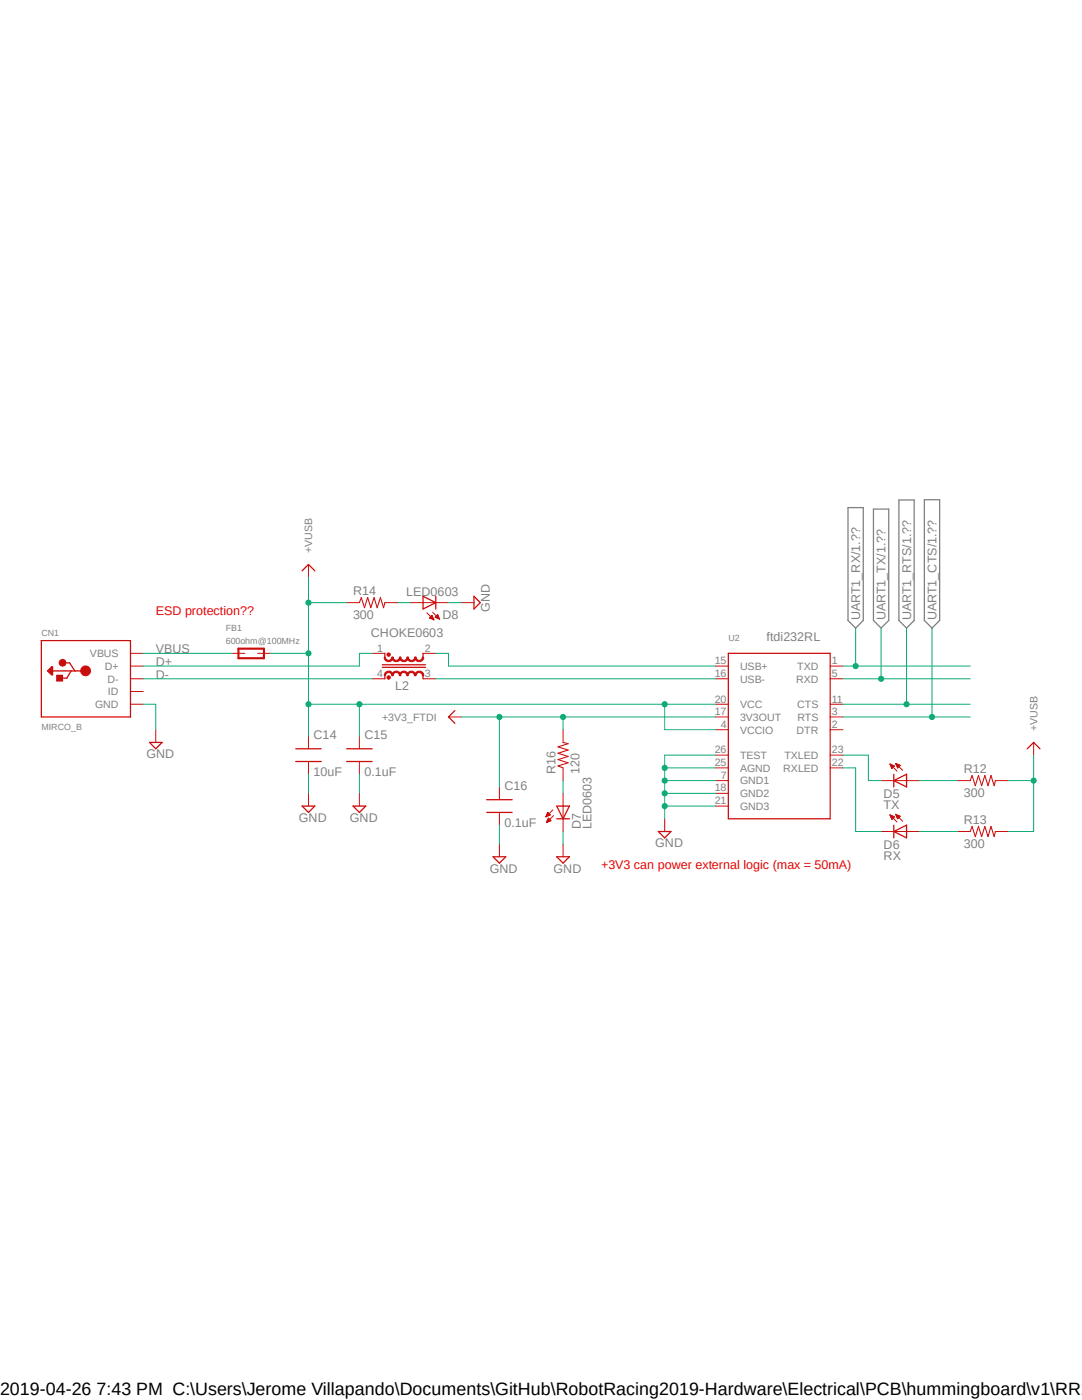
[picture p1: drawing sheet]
<svg xmlns="http://www.w3.org/2000/svg" width="216mm" height="279mm" viewBox="0 0 216 279" stroke-linecap="round" stroke-linejoin="round" font-family="sans-serif">
<path d="M7.7 99.5l200.5 75.3M208.2 99.5l-200.5 75.3" fill="none" stroke="#fff" stroke-width=".2"/>
<path d="M179.4 99.8h3v24l-1.5 1.5-1.5-1.5zM184.4 99.7h3.1v24.1l-1.5 1.5-1.6-1.5zM169.2 101.3h3.1v22.5l-1.6 1.5-1.5-1.5zM174.3 101.6h3v22.2l-1.5 1.5-1.5-1.5z" fill="none" stroke="#808080" stroke-width=".25"/>
<g fill="none" stroke="#c90d0c" stroke-width=".25">
<path d="M84.4 119l2.6 1.3-2.6 1.2zM87 119v2.5M76.3 133.2h8.6M76.3 132.7h8.6M145.3 130.4h20.4v33h-20.4zM59 149.4h5.1M59 152h5.1M69.2 149.4h5.1M69.2 152h5.1M97.1 159.6h5.1M178.4 155.8l2.5-1.3v2.6zM178.4 154.5v2.6"/>
<path d="M97.1 162.1h5.1M111.1 163.4h2.5M111.1 160.9h2.5l-1.2 2.5zM178.4 164.7v2.5M178.4 165.9l2.5-1.2v2.5z"/>
</g>
<g fill="none" stroke="#c90d0c" stroke-width=".2">
<path d="M46.3 130.4h2.6M51.4 130.4h2.5M69.2 120.3h2.5M76.8 120.3h2.5M81.9 120.3h7.6M85.2 122.3l1.4 1.4M85.7 123.3l.9 .4M85.7 123.3l.5-.5 .4 .9M85.7 123.3h.7M85.8 123.2h.6M85.9 123.1h.4M85.9 123.4h.5"/>
<path d="M86 122.9h.2M86.1 123.5h.4M86.1 122.9h.1M86.3 122.2l1.4 1.4M86.3 123.6h.2M86.5 123.7h.1M86.9 123.1h.6M86.9 123.2h.6M87 123.1h.5M87 122.9h.5M87.1 123.3h.5M87.1 122.9h.3"/>
<path d="M87.2 122.8h.2M87.3 122.7h.1M87.3 122.7l-.5 .5 .9 .4M87.3 123.4h.3M87.3 122.7l.4 .9M87.5 123.5h.2M142.8 132.9h2.5M142.8 135.5h2.5M165.7 132.9h2.5M165.7 135.5h2.5M61.6 146.9v2.5M61.6 152v2.5"/>
<path d="M71.7 146.9v2.5M71.7 152v2.5M99.7 157.1v2.5M112.4 158.3v7.6M142.8 140.5h2.5M142.8 143.1h2.5M142.8 145.6h2.5M142.8 150.7h2.5M142.8 153.2h2.5M142.8 155.8h2.5M142.8 158.3h2.5M165.7 140.5h2.5"/>
<path d="M165.7 143.1h2.5M165.7 145.6h2.5M165.7 150.7h2.5M165.7 153.2h2.5M175.8 155.8h7.6M177.6 152.5l1.4 1.4M177.6 152.5h.1M177.6 152.5l.9 .4-.5 .5zM177.6 152.6h.3M177.7 152.7h.4M177.7 152.8h.6M177.8 152.9h.6"/>
<path d="M177.8 153h.5M177.8 153h.6M177.8 153.1h.4M177.9 153.2h.2M177.9 153.3h.1M178.7 152.4l1.4 1.4M178.7 152.4l.9 .3-.5 .5M178.7 152.4l.4 .8M178.7 152.4h.2M178.8 152.5h.3M178.8 152.6h.5M178.9 152.7h.6"/>
<path d="M178.9 152.8h.7M178.9 152.9h.6M179 153h.4M179 153h.3M179.1 153.1h.1M179.1 153.2l.1 .1M191.1 155.8h2.5M198.6 155.8h2.6M99.7 162.1v2.6M108.9 163h.1M109 162.9h.1M109 162.8h.3"/>
<path d="M109 162.7h.6M109.1 162.6h.7M109.1 164.1v.1M109.1 162.6h.6M109.1 164h.2M109.1 164h.4M109.1 162.5h.5M109.1 163.9h.6M109.2 162.4h.3M109.2 163.8h.7M109.2 162.3h.2M109.2 163.7h.7"/>
<path d="M109.3 162.2h.1M109.3 163.6h.5M109.3 162.1l.5 .5-.9 .4zM109.3 163.5h.4M109.3 163.4h.3M109.4 163.4h.1M109.4 163.3l.5 .5-.8 .4zM110.3 161.6l-1.4 1.4M110.4 162.8l-1.3 1.4M142.8 160.9h2.5M175.8 165.9h7.6M177.6 162.6l1.4 1.4"/>
<path d="M177.6 162.6l.9 .4-.5 .5zM177.6 162.7h.2M177.7 162.8h.3M177.7 163h.7M177.7 162.9h.5M177.8 163.1h.6M177.8 163.2h.5M177.8 163.3h.4M177.9 163.4h.2M178.7 162.5l1.4 1.4M178.7 162.5l.9 .4-.5 .5zM178.7 162.6h.1"/>
<path d="M178.8 162.6h.2M178.8 162.7h.4M178.9 162.8h.6M178.9 162.9h.7M178.9 163h.6M179 163.2h.3M179 163.1h.4M179 163.3h.2M179.1 163.4h.1M191.1 165.9h2.5M198.6 165.9h2.6"/>
</g>
<path d="M71.7 120.3l.4-1 .6 2 .7-2 .6 2 .6-2 .7 2 .6-2 .6 2 .3-1M193.6 155.8l.4-1 .6 2 .6-2 .7 2 .6-2 .6 2 .6-2 .7 2 .2-1M193.6 165.9l.4-1 .6 2.1 .6-2.1 .7 2.1 .6-2.1 .6 2.1 .6-2.1 .7 2.1 .2-1.1" fill="none" stroke="#c90d0c" stroke-width=".21"/>
<path d="M47.6 129.5h5.1v1.9h-5.1z" fill="none" stroke="#c90d0c" stroke-width=".42"/>
<path d="M76.7 131.1h.2a.64 .64 0 0 0 .7 .7 .64 .64 0 0 0 .6-.7h.2a.89 .89 0 0 1-.8 1 .89 .89 0 0 1-.9-1z" fill-rule="evenodd" fill="#c90d0c"/>
<path d="M76.7 131.1h.2a.64 .64 0 0 0 .7 .7 .64 .64 0 0 0 .6-.7h.2a.89 .89 0 0 1-.8 1 .89 .89 0 0 1-.9-1z" fill="none" stroke="#c90d0c" stroke-width=".2"/>
<path d="M78.2 131.1h.2a.64 .64 0 0 0 .7 .7 .64 .64 0 0 0 .6-.7h.3a.89 .89 0 0 1-.9 1 .89 .89 0 0 1-.9-1z" fill-rule="evenodd" fill="#c90d0c"/>
<path d="M78.2 131.1h.2a.64 .64 0 0 0 .7 .7 .64 .64 0 0 0 .6-.7h.3a.89 .89 0 0 1-.9 1 .89 .89 0 0 1-.9-1z" fill="none" stroke="#c90d0c" stroke-width=".2"/>
<path d="M79.7 131.1h.3a.64 .64 0 0 0 .6 .7 .64 .64 0 0 0 .6-.7h.3a.89 .89 0 0 1-.9 1 .89 .89 0 0 1-.9-1z" fill-rule="evenodd" fill="#c90d0c"/>
<path d="M79.7 131.1h.3a.64 .64 0 0 0 .6 .7 .64 .64 0 0 0 .6-.7h.3a.89 .89 0 0 1-.9 1 .89 .89 0 0 1-.9-1z" fill="none" stroke="#c90d0c" stroke-width=".2"/>
<path d="M81.2 131.1h.3a.64 .64 0 0 0 .6 .7 .64 .64 0 0 0 .7-.7h.2a.89 .89 0 0 1-.9 1 .89 .89 0 0 1-.9-1z" fill-rule="evenodd" fill="#c90d0c"/>
<path d="M81.2 131.1h.3a.64 .64 0 0 0 .6 .7 .64 .64 0 0 0 .7-.7h.2a.89 .89 0 0 1-.9 1 .89 .89 0 0 1-.9-1z" fill="none" stroke="#c90d0c" stroke-width=".2"/>
<path d="M82.8 131.1h.2a.64 .64 0 0 0 .7 .7 .64 .64 0 0 0 .6-.7h.2a.89 .89 0 0 1-.8 1 .89 .89 0 0 1-.9-1z" fill-rule="evenodd" fill="#c90d0c"/>
<path d="M82.8 131.1h.2a.64 .64 0 0 0 .7 .7 .64 .64 0 0 0 .6-.7h.2a.89 .89 0 0 1-.8 1 .89 .89 0 0 1-.9-1z" fill="none" stroke="#c90d0c" stroke-width=".2"/>
<path d="M76.8 130.4v.7M84.4 130.4v.7" fill="none" stroke="#c90d0c" stroke-width=".25"/>
<circle cx="77.6" cy="130.6" r=".33" fill="#c90d0c"/>
<g fill="none" stroke="#c90d0c" stroke-width=".2">
<path d="M74.3 130.4h2.5M84.4 130.4h2.6"/>
<circle cx="77.6" cy="130.6" r=".33"/>
</g>
<path d="M76.8 134.7v.8M84.4 134.7v.8" fill="none" stroke="#c90d0c" stroke-width=".25"/>
<circle cx="77.6" cy="135.2" r=".33" fill="#c90d0c"/>
<g fill="none" stroke="#c90d0c" stroke-width=".2">
<path d="M74.3 135.5h2.5M84.4 135.5h2.6"/>
<circle cx="77.6" cy="135.2" r=".33"/>
</g>
<path d="M76.8 134.3a.89 .89 0 0 1 1.1-.3 .89 .89 0 0 1 .5 .9h-.2a.64 .64 0 0 0-.6-.7 .64 .64 0 0 0-.7 .6h-.2z" fill-rule="evenodd" fill="#c90d0c"/>
<path d="M76.8 134.3a.89 .89 0 0 1 1.1-.3 .89 .89 0 0 1 .5 .9h-.2a.64 .64 0 0 0-.6-.7 .64 .64 0 0 0-.7 .6h-.2z" fill="none" stroke="#c90d0c" stroke-width=".2"/>
<path d="M78.4 134.3a.89 .89 0 0 1 1-.3 .89 .89 0 0 1 .6 .9h-.3a.64 .64 0 0 0-.6-.7 .64 .64 0 0 0-.7 .6h-.2z" fill-rule="evenodd" fill="#c90d0c"/>
<path d="M78.4 134.3a.89 .89 0 0 1 1-.3 .89 .89 0 0 1 .6 .9h-.3a.64 .64 0 0 0-.6-.7 .64 .64 0 0 0-.7 .6h-.2z" fill="none" stroke="#c90d0c" stroke-width=".2"/>
<path d="M79.8 134.3a.89 .89 0 0 1 1.1-.3 .89 .89 0 0 1 .5 .9h-.2a.64 .64 0 0 0-.6-.7 .64 .64 0 0 0-.7 .6h-.2z" fill-rule="evenodd" fill="#c90d0c"/>
<path d="M79.8 134.3a.89 .89 0 0 1 1.1-.3 .89 .89 0 0 1 .5 .9h-.2a.64 .64 0 0 0-.6-.7 .64 .64 0 0 0-.7 .6h-.2z" fill="none" stroke="#c90d0c" stroke-width=".2"/>
<path d="M81.3 134.3a.92 .92 0 0 1 1.1-.3 .92 .92 0 0 1 .6 .9h-.3a.64 .64 0 0 0-.6-.7 .64 .64 0 0 0-.7 .6h-.2z" fill-rule="evenodd" fill="#c90d0c"/>
<path d="M81.3 134.3a.92 .92 0 0 1 1.1-.3 .92 .92 0 0 1 .6 .9h-.3a.64 .64 0 0 0-.6-.7 .64 .64 0 0 0-.7 .6h-.2z" fill="none" stroke="#c90d0c" stroke-width=".2"/>
<path d="M82.9 134.3a.89 .89 0 0 1 1.1-.3 .89 .89 0 0 1 .5 .9h-.2a.64 .64 0 0 0-.6-.7 .64 .64 0 0 0-.7 .6h-.2z" fill-rule="evenodd" fill="#c90d0c"/>
<path d="M82.9 134.3a.89 .89 0 0 1 1.1-.3 .89 .89 0 0 1 .5 .9h-.2a.64 .64 0 0 0-.6-.7 .64 .64 0 0 0-.7 .6h-.2zM92 120.3h2.6M31.1 145.6v2.6M61.6 158.3v2.6M71.7 158.3v2.6M112.4 145.6v2.6M112.4 153.2v2.6M99.7 168.5v2.5M112.4 168.5v2.5M132.6 163.4v2.5" fill="none" stroke="#c90d0c" stroke-width=".2"/>
<g fill="none" stroke="#c90d0c" stroke-width=".25">
<path d="M94.6 119l1.2 1.3-1.2 1.2zM8.2 127.8h17.8v15.3h-17.7zM9.7 133.9l.4-.4v.8l-.2-.4M10.3 133.1h.2v1.6h-.2l-.8-.8zM10.3 133.1v1.4M10.5 133.9h6.6M12.9 132.3h1l1 1.6M14.2 133.9l-.9 1.4h-1.2M29.8 148.2h2.5l-1.2 1.2zM60.3 160.9h2.5l-1.2 1.2zM70.4 160.9h2.6l-1.3 1.2zM98.4 171h2.5l-1.2 1.3z"/>
<path d="M111.1 171h2.5l-1.2 1.3zM131.4 165.9h2.5l-1.3 1.3z"/>
</g>
<path d="M112.4 148.2l1 .2-2.1 .7 2.1 .6-2.1 .6 2.1 .7-2.1 .6 2.1 .6-2.1 .7 1.1 .3" fill="none" stroke="#c90d0c" stroke-width=".21"/>
<circle cx="17.1" cy="133.9" r="1" fill="#c90d0c"/>
<circle cx="17.1" cy="133.9" r="1" fill="none" stroke="#c90d0c" stroke-width=".2"/>
<circle cx="12.5" cy="132.3" r=".71" fill="#c90d0c"/>
<circle cx="12.5" cy="132.3" r=".71" fill="none" stroke="#c90d0c" stroke-width=".2"/>
<path d="M11.3 134.7h1.2v1.2h-1.2z" fill-rule="evenodd" fill="#c90d0c"/>
<path d="M61.6 112.6v2.6M11.3 134.7h1.2v1.2h-1.2zM26 132.9h2.6M26 135.5h2.6M26 130.4h2.6M26 138h2.6M26 140.5h2.6M89.5 143.1h2.5M206.2 148.2v2.5" fill="none" stroke="#c90d0c" stroke-width=".2"/>
<path d="M60.3 113.9l1.3-1.3 1.2 1.3M90.8 141.8l-1.3 1.3 1.3 1.3M205 149.4l1.2-1.2 1.3 1.2" fill="none" stroke="#c90d0c" stroke-width=".25"/>
<path d="M89.5 120.3h2.5M28.6 140.5h2.5v5.1M61.6 154.5v3.8M71.7 154.5v3.8M99.7 164.7v3.8M142.8 160.9h-10.2v2.5" fill="none" stroke="#0dab76" stroke-width=".2"/>
<circle cx="132.6" cy="160.9" r=".51" fill="#0dab76"/>
<g fill="none" stroke="#0dab76" stroke-width=".2">
<path d="M132.6 158.3h10.2M142.8 155.8h-10.2v5.1"/>
<circle cx="132.6" cy="160.9" r=".51"/>
</g>
<circle cx="132.6" cy="158.3" r=".51" fill="#0dab76"/>
<g fill="none" stroke="#0dab76" stroke-width=".2">
<path d="M142.8 150.7h-10.2v2.5"/>
<circle cx="132.6" cy="158.3" r=".51"/>
</g>
<circle cx="132.6" cy="155.8" r=".51" fill="#0dab76"/>
<g fill="none" stroke="#0dab76" stroke-width=".2">
<path d="M142.8 153.2h-10.2v2.6"/>
<circle cx="132.6" cy="155.8" r=".51"/>
</g>
<circle cx="132.6" cy="153.2" r=".51" fill="#0dab76"/>
<g fill="none" stroke="#0dab76" stroke-width=".2">
<path d="M168.2 150.7h5.1v5.1h2.5M168.2 153.2h2.5v12.7h5.1M183.4 155.8h7.7M201.2 155.8h5M206.2 150.7v15.2h-5M112.4 165.9v2.6M183.4 165.9h7.7"/>
<circle cx="132.6" cy="153.2" r=".51"/>
</g>
<circle cx="206.2" cy="155.8" r=".51" fill="#0dab76"/>
<g fill="none" stroke="#0dab76" stroke-width=".2">
<path d="M61.6 130.4v16.5M61.6 140.5h81.2"/>
<circle cx="206.2" cy="155.8" r=".51"/>
</g>
<circle cx="61.5" cy="140.5" r=".51" fill="#0dab76"/>
<g fill="none" stroke="#0dab76" stroke-width=".2">
<path d="M71.7 140.5v6.4"/>
<circle cx="61.5" cy="140.5" r=".51"/>
</g>
<circle cx="71.7" cy="140.5" r=".51" fill="#0dab76"/>
<g fill="none" stroke="#0dab76" stroke-width=".2">
<path d="M61.6 120.3v10.1"/>
<circle cx="71.7" cy="140.5" r=".51"/>
</g>
<circle cx="61.5" cy="130.4" r=".51" fill="#0dab76"/>
<g fill="none" stroke="#0dab76" stroke-width=".2">
<path d="M61.6 115.2v5.1M132.6 140.5v5.1h10.2"/>
<circle cx="61.5" cy="130.4" r=".51"/>
</g>
<circle cx="132.6" cy="140.5" r=".51" fill="#0dab76"/>
<g fill="none" stroke="#0dab76" stroke-width=".2">
<path d="M61.6 120.3h7.6"/>
<circle cx="132.6" cy="140.5" r=".51"/>
</g>
<circle cx="61.5" cy="120.3" r=".51" fill="#0dab76"/>
<g fill="none" stroke="#0dab76" stroke-width=".2">
<path d="M53.9 130.4h7.7M92 143.1h50.8M99.7 143.1v14"/>
<circle cx="61.5" cy="120.3" r=".51"/>
</g>
<circle cx="99.6" cy="143.1" r=".51" fill="#0dab76"/>
<g fill="none" stroke="#0dab76" stroke-width=".2">
<path d="M112.4 143.1v2.5"/>
<circle cx="99.6" cy="143.1" r=".51"/>
</g>
<circle cx="112.3" cy="143.1" r=".51" fill="#0dab76"/>
<g fill="none" stroke="#0dab76" stroke-width=".2">
<path d="M180.9 125.3v15.2M168.2 140.5h25.4"/>
<circle cx="112.3" cy="143.1" r=".51"/>
</g>
<circle cx="180.9" cy="140.5" r=".51" fill="#0dab76"/>
<g fill="none" stroke="#0dab76" stroke-width=".2">
<path d="M186 125.3v17.8M168.2 143.1h25.4"/>
<circle cx="180.9" cy="140.5" r=".51"/>
</g>
<circle cx="186" cy="143.1" r=".51" fill="#0dab76"/>
<g fill="none" stroke="#0dab76" stroke-width=".2">
<path d="M28.6 135.5h45.7M28.6 130.4h17.7M74.3 130.4h-2.6v2.5h-43.1M79.3 120.3h2.6M87 135.5h55.8M87 130.4h2.5v2.5h53.3M168.2 132.9h25.4M170.7 125.3v7.6M112.4 155.8v2.5"/>
<circle cx="186" cy="143.1" r=".51"/>
</g>
<circle cx="170.7" cy="132.9" r=".51" fill="#0dab76"/>
<g fill="none" stroke="#0dab76" stroke-width=".2">
<path d="M168.2 135.5h25.4M175.8 125.3v10.2"/>
<circle cx="170.7" cy="132.9" r=".51"/>
</g>
<circle cx="175.8" cy="135.5" r=".51" fill="#0dab76"/>
<circle cx="175.8" cy="135.5" r=".51" fill="none" stroke="#0dab76" stroke-width=".2"/>
<text font-size="3.6" x="0" y="278.4">2019-04-26 7:43 PM C:\Users\Jerome Villapando\Documents\GitHub\RobotRacing2019-Hardware\Electrical\PCB\hummingboard\v1\RR2</text>
<g font-size="2.5" fill="#808080">
<text x="70.4" y="118.7">R14</text>
<text x="81.1" y="118.9">LED0603</text>
<text x="70.4" y="123.6">300</text>
<text x="88.3" y="123.6">D8</text>
<text x="97.7" y="122.2" transform="rotate(-90 97.7 122.2)">GND</text>
<text x="171.6" y="123.8" transform="rotate(-90 171.6 123.8)">UART1_RX/1.??</text>
<text x="176.7" y="123.8" transform="rotate(-90 176.7 123.8)">UART1_TX/1.??</text>
<text x="181.8" y="123.8" transform="rotate(-90 181.8 123.8)">UART1_RTS/1.??</text>
<text x="186.9" y="123.8" transform="rotate(-90 186.9 123.8)">UART1_CTS/1.??</text>
<text x="31.1" y="130.4">VBUS</text>
<text x="74" y="127.1">CHOKE0603</text>
<text x="152.9" y="127.8">ftdi232RL</text>
<text x="31.1" y="132.9">D+</text>
<text x="31.1" y="135.5">D-</text>
<text x="78.9" y="137.7">L2</text>
<text x="62.6" y="147.5">C14</text>
<text x="72.7" y="147.5">C15</text>
<text x="29.2" y="151.3">GND</text>
<text x="62.6" y="154.9">10uF</text>
<text x="72.7" y="154.9">0.1uF</text>
<text x="110.8" y="154.5" transform="rotate(-90 110.8 154.5)">R16</text>
<text x="115.7" y="154.5" transform="rotate(-90 115.7 154.5)">120</text>
<text x="192.3" y="154.3">R12</text>
<text x="100.7" y="157.7">C16</text>
<text x="176.3" y="161.5">TX</text>
<text x="176.3" y="159.3">D5</text>
<text x="192.3" y="159.1">300</text>
<text x="59.6" y="164">GND</text>
<text x="69.8" y="164">GND</text>
<text x="100.7" y="165.1">0.1uF</text>
<text x="115.9" y="165.4" transform="rotate(-90 115.9 165.4)">D7</text>
<text x="118" y="165.4" transform="rotate(-90 118 165.4)">LED0603</text>
<text x="192.3" y="164.4">R13</text>
<text x="130.7" y="169.1">GND</text>
<text x="176.3" y="171.6">RX</text>
<text x="176.3" y="169.5">D6</text>
<text x="192.3" y="169.2">300</text>
<text x="97.7" y="174.2">GND</text>
<text x="110.4" y="174.2">GND</text>
</g>
<g font-size="2.5" fill="#f00">
<text x="31.1" y="122.8">ESD protection??</text>
<text x="119.9" y="173.5">+3V3 can power external logic (max = 50mA)</text>
</g>
<g font-size="2.1" fill="#808080">
<text x="62.3" y="110.3" transform="rotate(-90 62.3 110.3)">+VUSB</text>
<text x="17.9" y="131.1">VBUS</text>
<text x="75.3" y="130">1</text>
<text x="84.8" y="130">2</text>
<text x="20.9" y="133.7">D+</text>
<text x="21.4" y="136.2">D-</text>
<text x="75.3" y="135.1">4</text>
<text x="84.8" y="135.1">3</text>
<text x="142.6" y="132.6">15</text>
<text x="142.6" y="135.1">16</text>
<text x="147.7" y="133.7">USB+</text>
<text x="147.7" y="136.2">USB-</text>
<text x="158.9" y="136.2">RXD</text>
<text x="159.1" y="133.7">TXD</text>
<text x="166" y="132.6">1</text>
<text x="166" y="135.1">5</text>
<text x="19" y="141.3">GND</text>
<text x="21.5" y="138.8">ID</text>
<text x="76.2" y="143.8">+3V3_FTDI</text>
<text x="142.6" y="140.2">20</text>
<text x="142.6" y="142.7">17</text>
<text x="147.7" y="141.3">VCC</text>
<text x="147.7" y="143.8">3V3OUT</text>
<text x="159.1" y="141.3">CTS</text>
<text x="159.1" y="143.8">RTS</text>
<text x="166" y="140.2">11</text>
<text x="166" y="142.7">3</text>
<text x="143.8" y="145.3">4</text>
<text x="147.7" y="146.4">VCCIO</text>
<text x="159" y="146.4">DTR</text>
<text x="166" y="145.3">2</text>
<text x="207" y="145.8" transform="rotate(-90 207 145.8)">+VUSB</text>
<text x="142.6" y="150.4">26</text>
<text x="142.6" y="152.9">25</text>
<text x="143.8" y="155.4">7</text>
<text x="147.7" y="151.5">TEST</text>
<text x="147.7" y="154">AGND</text>
<text x="156.3" y="154">RXLED</text>
<text x="156.5" y="151.5">TXLED</text>
<text x="166" y="150.4">23</text>
<text x="166" y="152.9">22</text>
<text x="142.6" y="157.9">18</text>
<text x="142.6" y="160.5">21</text>
<text x="147.7" y="156.5">GND1</text>
<text x="147.7" y="159.1">GND2</text>
<text x="147.7" y="161.6">GND3</text>
</g>
<g font-size="1.8" fill="#808080">
<text x="45" y="126">FB1</text>
<text x="8.3" y="126.9">CN1</text>
<text x="45" y="128.5">600ohm@100MHz</text>
<text x="145.3" y="127.8">U2</text>
<text x="8.3" y="145.6">MIRCO_B</text>
</g>
</svg>
